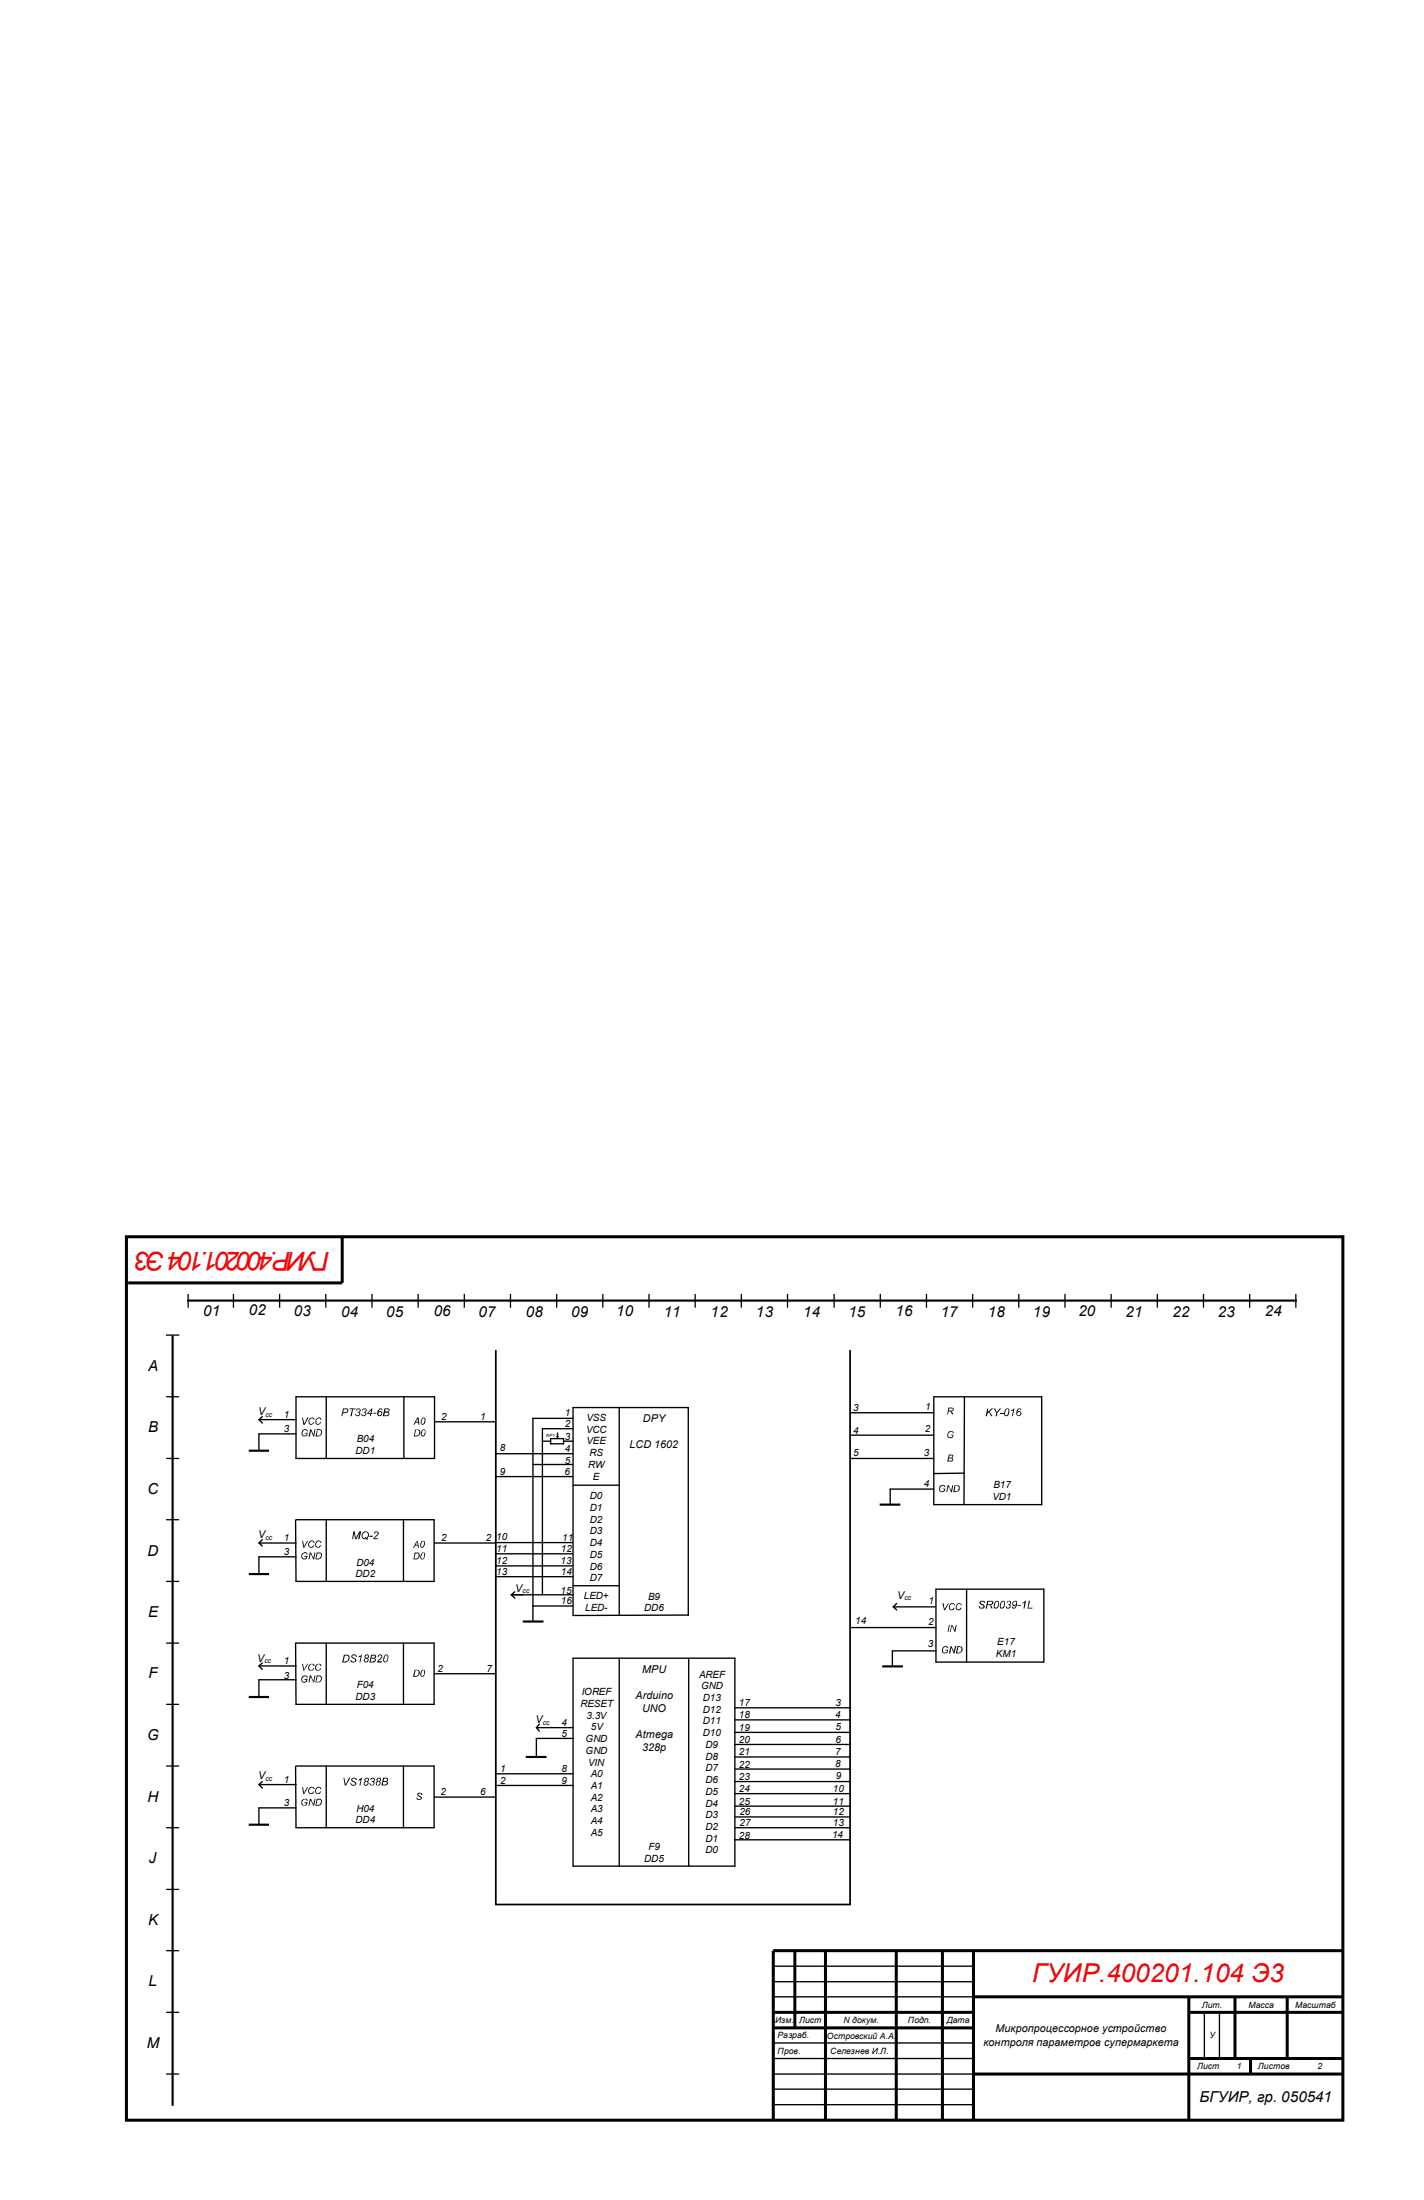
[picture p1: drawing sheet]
<svg xmlns="http://www.w3.org/2000/svg" width="140mm" height="216mm" viewBox="0 0 140 216" stroke-linecap="round" stroke-linejoin="round" font-family="sans-serif">
<g fill="none" stroke="#000" stroke-width=".3">
<path d="M12.4 121.4h119.3v86.7h-119.3zM33.6 121.4v4.5h-21M75.9 197.5h19.6M75.9 199h19.6M78 191.4v7.6M81 191.4v16.7M87.9 191.4v16.7M92.5 191.4v16.7M95.5 191.4v16.7M95.5 196h36.2M116.6 196v12.1M116.6 197.5h15.1"/>
<path d="M121.2 196v6M126.3 196v6M131.7 191.4h-55.8v16.7M95.5 203.5h36.2M116.6 202h15.1M122.7 202v1.5"/>
</g>
<g fill="none" stroke="#000" stroke-width=".13">
<path d="M16.3 137.1h1.2M16.3 131h1.2M18.5 127v1.3M22.9 127v1.3M25.4 139.3h3.6M25.7 139l-.3 .3 .3 .4M27.4 127v1.3M29 137.1h13.6v6h-13.6zM32 127v1.3M32 137.1v6M36.5 127v1.3M39.6 137.1v6"/>
<path d="M41 127v1.3M42.6 139.5h6M45.6 127v1.3M50.1 127v1.3M54.6 127v1.3M56.2 139.2h-3.9v19.9M59.1 127v1.3M60.7 138.1v20.4M63.7 127v1.3M68.2 127v1.3M72.7 127v1.3M77.3 127v1.3"/>
<path d="M81.8 127v1.3M83.4 138.6h8.2M86.4 127v1.3M90.9 127v1.3M91.6 137.1v10.6h10.6v-10.6h-10.5M94.6 137.1v10.6M95.4 127v1.3M99.9 127v1.3M104.5 127v1.3M109 127v1.3M113.5 127v1.3M118.1 127v1.3"/>
<path d="M122.6 127v1.3M127.1 127v1.3M16.3 149.1h1.2M16.3 143.1h1.2M16.3 155.2h1.2M25.4 151.4h3.6M25.7 151.1l-.3 .3 .3 .3M29 149.1h13.6v6.1h-13.6v-6M29 140.7h-3.6v1.7M29 152.8h-3.6v1.7M32 149.1v6.1M39.6 149.1v6.1"/>
<path d="M42.6 151.4h6M48.6 142.7h7.6M48.6 144.9h7.6M48.6 151.4h7.6M48.6 152.5h7.6M48.6 153.7h7.6M48.6 154.7h7.6M50.2 156.5h6M50.5 156.2l-.3 .3 .3 .3M52.3 143.7h3.9M52.3 157.6h3.9M53.2 141.4h.8"/>
<path d="M54 141.2h1.3v.5h-1.3zM54.7 140.6v.5M55.3 141.4h.9M56.2 140.2h-3v16.3M56.2 155.6h4.5M56.2 145.8h4.5M67.5 158.5h-11.3v-20.4h11.3v20.4M83.4 143.1h8.2M83.4 140.8h8.2M83.4 159.7h8.4M87.6 157.7h4.1M88 157.4l-.4 .3 .4 .3"/>
<path d="M91.6 146.1h-4.3v1.6M91.8 156h10.6v7.1h-10.6zM94.6 144.6h-2.9M94.8 156v7.1M16.3 179.4h1.2M16.3 167.3h1.2M16.3 173.3h1.2M16.3 161.2h1.2M25.4 175.1h3.6M25.4 163.5h3.6M25.7 174.8l-.3 .3 .3 .4M25.7 163.2l-.3 .3 .3 .3"/>
<path d="M29 161.2v6.1h13.6v-6.1h-13.6M29 173.3h13.6v6.1h-13.6v-6M29 164.8h-3.6v1.7M29 177.4h-3.6v1.7M32 161.2v6.1M32 173.3v6.1M39.6 161.2v6.1M39.6 173.3v6.1M42.6 176.4h6M42.6 164.3h6M48.7 174.1h7.5M48.7 175.2h7.5"/>
<path d="M52.6 169.5h3.6M52.9 169.2l-.3 .3 .3 .4M56.2 162.7h15.9v20.4h-15.9zM56.3 170.6h-3.7v1.7M60.7 162.7v20.5M67.6 162.7v20.4M72.1 167.6h11.3M72.1 168.8h11.3M72.1 170h11.3M72.1 171.2h11.3M72.1 172.4h11.3M72.1 173.6h11.3"/>
<path d="M72.1 174.8h11.3M72.1 176h11.3M72.1 177.2h11.3M72.1 179.4h11.3M72.1 178.3h11.3M91.8 162h-4.3v1.5M16.3 197.5h1.2M16.3 185.4h1.2M16.3 191.4h1.2M72.1 180.6h11.2M75.9 193h19.6M75.9 194.5h19.6"/>
<path d="M75.9 196h19.6M118.2 197.5v4.5M119.6 197.5v4.5M16.3 203.5h1.2M75.9 202h19.6M75.9 203.5h19.6M75.9 205h19.6M75.9 206.5h19.6M75.9 200.5h19.6"/>
</g>
<path d="M16.9 131.1v75.4M18.5 127.6h108.6M24.5 154.5h1.8M24.5 142.4h1.8M51.4 159.1h1.8M86.4 147.7h1.8M24.5 179.1h1.8M24.5 166.5h1.8M51.7 172.4h1.8M86.7 163.5h1.8" fill="none" stroke="#000" stroke-width=".21"/>
<path d="M48.6 132.5v54.4h34.8v-54.4M52.3 157.6h.1M52.3 143.7h.1M53.2 156.5h.1M53.2 141.4h.1" fill="none" stroke="#000" stroke-width=".17"/>
<g fill="#000">
<path d="M36.7 138.6h.2v.1h-.3zM98.1 138.6h.3v.1h-.3zM36.3 150.7h.3l-.1 .1h-.3zM36.8 150.3a.22 .22 0 0 1 .3 .1 .22 .22 0 0 1-.1 .3l-.3 .3h.4h-.5l.4-.4a.13 .13 0 0 0 0-.2 .13 .13 0 0 0-.2 0l-.1 .1zM93 140.5a.3 .3 0 0 1 .6 .1l-.1 .1a.27 .27 0 0 0-.5-.1 .27 .27 0 0 0 .1 .4h.3v-.2h-.1h.3l-.1 .3a.34 .34 0 0 1-.5-.1 .34 .34 0 0 1 0-.5zM99.9 157.5h.3l-.1 .1h-.3zM41 176a.29 .29 0 0 1 .4 .1h-.1v-.1l-.2 .1a.11 .11 0 0 0-.1 .1 .11 .11 0 0 0 .2 0l.1 .1a.19 .19 0 0 1 .1 .2 .19 .19 0 0 1-.2 .2h-.1a.22 .22 0 0 1-.2-.3 .15 .15 0 0 0 .2 .2 .15 .15 0 0 0 .1-.2l-.1-.1a.18 .18 0 0 1-.1-.3z"/>
<path d="M29.6 139.1h.1l.1 .6 .3-.6h.2l-.4 .7h-.1zM30.4 139.2l.3-.1 .2 .2h-.1a.26 .26 0 0 0-.4 .1 .26 .26 0 0 0 .2 .3l.2-.1a.3 .3 0 0 1-.4 .2 .3 .3 0 0 1-.1-.4zM31 139.2l.4-.1 .1 .2h-.1a.26 .26 0 0 0-.4 .1 .26 .26 0 0 0 .3 .3l.2-.1a.28 .28 0 0 1-.3 .2 .28 .28 0 0 1-.3-.3z"/>
<path d="M33.7 138.2h.3a.24 .24 0 0 1 .2 .3 .24 .24 0 0 1-.4 .2h-.1l-.1 .3h-.1zM33.7 138.3v.3h.1a.19 .19 0 0 0 .2-.1 .19 .19 0 0 0 0-.2zM34.3 138.2h.6v.1h-.3l-.1 .7h-.1l.1-.7h-.2zM35 138.3a.21 .21 0 0 1 .3 0 .21 .21 0 0 1 0 .3 .24 .24 0 0 1-.1 .4 .24 .24 0 0 1-.4-.2h.1a.15 .15 0 0 0 .2 .1 .16 .16 0 0 0 .1-.3h-.1a.14 .14 0 0 0 .2-.1 .14 .14 0 0 0-.1-.2 .14 .14 0 0 0-.2 .1h-.1zM35.6 138.3a.21 .21 0 0 1 .3 0 .21 .21 0 0 1 0 .3 .24 .24 0 0 1-.1 .4 .24 .24 0 0 1-.4-.2h.1a.15 .15 0 0 0 .2 .1 .15 .15 0 0 0 .1-.1 .15 .15 0 0 0-.1-.2 .14 .14 0 0 0 .2-.1 .14 .14 0 0 0-.1-.2 .14 .14 0 0 0-.2 .1h-.1zM36.4 138.2h.1l-.1 .5 .1 .1h-.1v.2h-.1v-.2h-.3v-.1zM36.4 138.4l-.3 .3h.3z"/>
<path d="M37.2 138.2l.3 .1v.1a.18 .18 0 0 0-.3-.1 .18 .18 0 0 0-.1 .2 .26 .26 0 0 1 .4 .2 .26 .26 0 0 1-.2 .3 .26 .26 0 0 1-.3-.3zM37.1 138.7a.16 .16 0 0 0 .3 0 .16 .16 0 0 0-.3 0zM37.7 138.2h.3a.17 .17 0 0 1 .2 .2 .17 .17 0 0 1-.1 .2 .22 .22 0 0 1 .1 .2 .22 .22 0 0 1-.3 .2h-.4zM37.8 138.3v.2h.3v-.1v-.1zM37.8 138.6l-.1 .3h.3a.13 .13 0 0 0 .1-.1 .13 .13 0 0 0-.1-.2z"/>
<path d="M40.9 139.1h.2v.7l-.1-.2h-.2l-.2 .2zM41 139.2l-.2 .3h.2zM41.4 139.2a.21 .21 0 0 1 .3 0 .21 .21 0 0 1 0 .3l-.1 .3a.3 .3 0 0 1-.4-.2 .3 .3 0 0 1 .2-.4zM41.5 139.2l-.1 .1a.26 .26 0 0 0-.1 .2 .26 .26 0 0 0 .2 .2 .39 .39 0 0 0 .1-.5z"/>
<path d="M93 138.1h.3a.19 .19 0 0 1 .3 .2 .19 .19 0 0 1-.3 .2l.2 .3h-.1a.29 .29 0 0 0-.4-.3v.3h-.1zM93.1 138.2v.2h.2a.11 .11 0 0 0 .2 0 .14 .14 0 0 0-.2-.2z"/>
<path d="M96.9 138.2v.4l.4-.4h.2l-.4 .3 .3 .5h-.2l-.2-.4-.1 .1-.1 .3h-.1zM97.5 138.2h.1l.2 .4 .3-.4h.1l-.4 .5v.3h-.1v-.3z"/>
<path d="M98.6 138.3a.24 .24 0 0 1 .4 0 .24 .24 0 0 1 0 .3 .27 .27 0 0 1-.1 .4 .27 .27 0 0 1-.4-.2zM98.7 138.3l-.1 .4 .1 .2a.43 .43 0 0 0 .2-.6zM99.2 138.4l.3-.2-.1 .8h-.1l.1-.6-.2 .1zM99.8 138.3a.21 .21 0 0 1 .2-.1 .21 .21 0 0 1 .2 .2l-.1-.1a.21 .21 0 0 0-.3 .2 .26 .26 0 0 1 .4 .2 .26 .26 0 0 1-.2 .3 .26 .26 0 0 1-.3-.3zM99.8 138.7a.2 .2 0 0 0 .4 0 .2 .2 0 0 0-.4 0z"/>
<path d="M29.6 151.2h.1l.1 .6 .3-.6h.1l-.4 .7zM30.4 151.3l.2-.1 .3 .2h-.1l-.1-.1a.26 .26 0 0 0-.4 .2 .26 .26 0 0 0 .3 .3l.2-.2a.31 .31 0 0 1-.5 .2 .31 .31 0 0 1 .1-.5zM31.1 151.2h.3l.1 .2-.1-.1a.26 .26 0 0 0-.4 .2 .26 .26 0 0 0 .3 .3l.2-.2a.31 .31 0 0 1-.5 .2 .31 .31 0 0 1 0-.5z"/>
<path d="M29.7 152.4a.3 .3 0 0 1 .2-.1 .3 .3 0 0 1 .3 .2l-.1 .1a.27 .27 0 0 0-.4-.1 .27 .27 0 0 0 0 .4h.3l.1-.1h-.3l.1-.1h.3l-.1 .3a.33 .33 0 0 1-.5-.1 .33 .33 0 0 1 .1-.5zM30.4 152.4h.1l.2 .5 .2-.5-.1 .6h-.1l-.2-.6-.1 .6h-.1zM31.1 152.4h.2a.34 .34 0 0 1 .3 .3 .34 .34 0 0 1-.3 .3h-.4zM31.2 152.4l-.2 .6a.3 .3 0 0 0 .4-.2 .3 .3 0 0 0-.1-.4z"/>
<path d="M29.8 140.3a.35 .35 0 0 1 .4 .2h-.1a.26 .26 0 0 0-.4 0 .26 .26 0 0 0 .3 .4l.1-.1v-.1l-.2-.1h.3l-.1 .3a.35 .35 0 0 1-.5 0 .35 .35 0 0 1 .1-.5zM30.4 140.3h.1l.3 .5 .1-.5-.1 .7h-.1l-.2-.6-.1 .6h-.1zM31.1 140.3h.2a.37 .37 0 0 1 .3 .4 .37 .37 0 0 1-.4 .3h-.3zM31.2 140.3l-.1 .6a.31 .31 0 0 0 .4-.2 .31 .31 0 0 0-.2-.4z"/>
<path d="M34.7 150.3h.1l.1 .7 .4-.7h.1l-.1 .7h-.2l.2-.6-.3 .6h-.2v-.6l-.2 .6h-.1zM35.6 150.4a.38 .38 0 0 1 .6 .1 .38 .38 0 0 1-.2 .5l.1 .1-.2-.1a.38 .38 0 0 1-.4-.2 .38 .38 0 0 1 .1-.4zM35.7 150.4a.29 .29 0 0 0-.2 .4 .29 .29 0 0 0 .4 .2l-.1-.1h.1a.25 .25 0 0 0 .2-.4 .25 .25 0 0 0-.4-.1z"/>
<path d="M40.9 151.2h.1l.1 .7h-.1v-.2h-.3l-.2 .2zM40.9 151.3l-.1 .3h.2zM41.4 151.3a.24 .24 0 0 1 .3 0 .24 .24 0 0 1 0 .3l-.2 .3a.3 .3 0 0 1-.3-.2 .3 .3 0 0 1 .1-.4zM41.4 151.3a.26 .26 0 0 0-.1 .3 .26 .26 0 0 0 .2 .2 .39 .39 0 0 0 0-.5z"/>
<path d="M40.7 152.4h.2a.34 .34 0 0 1 .3 .3 .34 .34 0 0 1-.4 .3h-.2zM40.8 152.4l-.2 .6a.31 .31 0 0 0 .4-.2 .31 .31 0 0 0 0-.4zM41.4 152.4a.18 .18 0 0 1 .2 0 .18 .18 0 0 1 .1 .2v.2a.24 .24 0 0 1-.2 .2 .24 .24 0 0 1-.2 0l-.1-.3zM41.4 152.4v.1a.33 .33 0 0 0 0 .5h.1a.44 .44 0 0 0 0-.6z"/>
<path d="M40.7 140.3h.2a.34 .34 0 0 1 .3 .4 .34 .34 0 0 1-.3 .3h-.3zM40.8 140.3l-.1 .6a.3 .3 0 0 0 .4-.2 .3 .3 0 0 0-.2-.4zM41.4 140.4a.19 .19 0 0 1 .2-.1 .19 .19 0 0 1 .1 .2 .3 .3 0 0 1 0 .4 .3 .3 0 0 1-.3 0l-.1-.2zM41.5 140.3v.1a.32 .32 0 0 0 0 .5 .32 .32 0 0 0 .1-.6z"/>
<path d="M92.2 145.8a.29 .29 0 0 1 .3-.1 .29 .29 0 0 1 .3 .2l-.1 .1a.27 .27 0 0 0-.5-.1 .27 .27 0 0 0 .1 .4h.3v-.2h-.1h.3l-.1 .2a.34 .34 0 0 1-.5 0 .34 .34 0 0 1 0-.5zM93 145.8h.1l.2 .5 .1-.5h.1l-.1 .6h-.1l-.3-.6-.1 .6h-.1zM93.6 145.8h.3a.34 .34 0 0 1 .3 .3 .34 .34 0 0 1-.4 .3h-.3zM93.7 145.8l-.1 .5a.29 .29 0 0 0 .4-.1 .29 .29 0 0 0-.1-.4z"/>
<path d="M92.5 157.4h.1l.1 .5 .3-.5h.1l-.4 .6h-.1zM93.2 157.4l.2-.1 .3 .2-.1 .1v-.1a.25 .25 0 0 0-.4 .1 .25 .25 0 0 0 .2 .3l.2-.1a.28 .28 0 0 1-.3 .2 .28 .28 0 0 1-.2-.3zM93.9 157.4l.2-.1 .3 .2-.1 .1v-.1a.25 .25 0 0 0-.4 .1 .25 .25 0 0 0 .2 .3l.2-.1a.28 .28 0 0 1-.3 .2 .28 .28 0 0 1-.2-.3z"/>
<path d="M93.1 142.7h.3a.17 .17 0 0 1 .1 .2 .17 .17 0 0 1-.1 .2 .18 .18 0 0 1 .1 .2 .18 .18 0 0 1-.2 .1h-.4zM93.2 142.8l-.1 .2h.3v-.2zM93.1 143.1l-.1 .2h.3a.11 .11 0 0 0 .1-.1 .11 .11 0 0 0-.1-.1z"/>
<path d="M96.2 157.1a.31 .31 0 0 1 .4 .2l-.1-.1a.16 .16 0 0 0-.2 0 .16 .16 0 0 0-.1 .1l.2 .1a.22 .22 0 0 1 .2 .3 .22 .22 0 0 1-.3 .2 .23 .23 0 0 1-.3-.3h.1a.2 .2 0 0 0 .2 .2 .2 .2 0 0 0 .2-.2l-.2-.1a.24 .24 0 0 1-.1-.4zM96.9 157.1h.3a.2 .2 0 0 1 .2 .1 .2 .2 0 0 1-.1 .3h-.1l.2 .4h-.1l-.1-.3-.2-.1h-.1l-.1 .4h-.1zM96.9 157.2v.2a.29 .29 0 0 0 .4-.2zM97.7 157.1a.24 .24 0 0 1 .3 .1 .24 .24 0 0 1 0 .3 .28 .28 0 0 1-.1 .3 .28 .28 0 0 1-.4-.1v-.2zM97.7 157.2a.38 .38 0 0 0 0 .6 .4 .4 0 0 0 .2-.6zM98.3 157.1a.24 .24 0 0 1 .3 .1 .24 .24 0 0 1 0 .3 .28 .28 0 0 1-.1 .3 .28 .28 0 0 1-.4-.1zM98.3 157.2a.38 .38 0 0 0 0 .6 .4 .4 0 0 0 .2-.6zM98.8 157.1a.21 .21 0 0 1 .4 .1 .21 .21 0 0 1-.1 .3 .23 .23 0 0 1-.1 .4 .23 .23 0 0 1-.3-.3h.1a.15 .15 0 0 0 .1 .2 .15 .15 0 0 0 .2-.2 .15 .15 0 0 0-.2-.1v-.1a.15 .15 0 0 0 .2-.1 .15 .15 0 0 0-.2-.1l-.1 .1zM99.5 157.1h.2a.44 .44 0 0 1 .1 .5 .44 .44 0 0 1-.4 .3l-.1-.2 .1-.1v.2h.1l.2-.3a.18 .18 0 0 1-.3 .1 .18 .18 0 0 1-.1-.2zM99.4 157.3a.17 .17 0 0 0 .3 0 .17 .17 0 0 0-.3 0z"/>
<path d="M100.3 157.3l.4-.2-.2 .8h-.1l.1-.6-.2 .1zM100.9 157.1h.1l-.1 .7h.4v.1h-.5z"/>
<path d="M29.6 163.3h.1l.1 .6 .3-.6h.1l-.4 .7zM30.4 163.4l.3-.1 .2 .2-.2-.1a.27 .27 0 0 0-.4 .2 .27 .27 0 0 0 .3 .3l.1-.2h.1a.31 .31 0 0 1-.3 .3 .31 .31 0 0 1-.3-.3zM31 163.4l.4-.1 .1 .2-.1-.1a.27 .27 0 0 0-.4 .2 .27 .27 0 0 0 .3 .3l.1-.2h.1a.32 .32 0 0 1-.5 .2 .32 .32 0 0 1 0-.5z"/>
<path d="M29.6 175.4h.1l.1 .6 .3-.6h.1l-.4 .7zM30.4 175.5l.2-.2 .3 .3h-.1l-.1-.1a.25 .25 0 0 0-.4 .1 .25 .25 0 0 0 .3 .4l.2-.2a.31 .31 0 0 1-.5 .2 .31 .31 0 0 1 .1-.5zM31.1 175.4h.3l.1 .2-.1-.1a.25 .25 0 0 0-.4 .1 .25 .25 0 0 0 .3 .4l.2-.2a.31 .31 0 0 1-.5 .2 .31 .31 0 0 1 0-.5z"/>
<path d="M29.7 164.5a.29 .29 0 0 1 .3-.1 .29 .29 0 0 1 .2 .2h-.1a.25 .25 0 0 0-.4 .1 .25 .25 0 0 0 .2 .3l.2-.2h-.3h.1h.3l-.1 .3a.34 .34 0 0 1-.5-.1 .34 .34 0 0 1 .1-.5zM30.4 164.4h.1l.2 .6 .2-.6-.1 .7h-.1l-.2-.6-.1 .6h-.1zM31.1 164.4h.2a.34 .34 0 0 1 .3 .4 .34 .34 0 0 1-.4 .3h-.3zM31.2 164.5l-.2 .6a.3 .3 0 0 0 .4-.2 .3 .3 0 0 0-.1-.4z"/>
<path d="M29.7 176.6a.3 .3 0 0 1 .3-.1 .3 .3 0 0 1 .2 .2h-.1a.26 .26 0 0 0-.4 0 .26 .26 0 0 0 0 .4h.2l.2-.1h-.3l.1-.1h.3l-.1 .2a.33 .33 0 0 1-.5 0 .33 .33 0 0 1 .1-.5zM30.4 176.5h.1l.2 .6 .2-.6-.1 .7h-.1l-.2-.6-.1 .6h-.1zM31.1 176.5h.2a.34 .34 0 0 1 .3 .4 .34 .34 0 0 1-.3 .3h-.4zM31.2 176.6l-.2 .5a.3 .3 0 0 0 .4-.1 .3 .3 0 0 0-.1-.4z"/>
<path d="M33.7 162.4h.3a.36 .36 0 0 1 .3 .3 .36 .36 0 0 1-.3 .4l-.4 .1zM33.8 162.5l-.1 .6a.34 .34 0 0 0 .4-.2 .34 .34 0 0 0-.1-.4zM34.5 162.4a.29 .29 0 0 1 .3 0 .29 .29 0 0 1 .2 .2l-.2-.2a.14 .14 0 0 0-.2 .1 .14 .14 0 0 0 0 .1l.2 .2a.21 .21 0 0 1 .2 .2 .21 .21 0 0 1-.3 .2 .23 .23 0 0 1-.3-.3h.1a.17 .17 0 0 0 .2 .2 .17 .17 0 0 0 .1-.3h-.2a.19 .19 0 0 1-.1-.2 .19 .19 0 0 1 0-.2zM35.2 162.6l.3-.3-.2 .9 .1-.6h-.2zM35.8 162.4a.21 .21 0 0 1 .3 0 .21 .21 0 0 1 0 .3 .23 .23 0 0 1 0 .4 .23 .23 0 0 1-.3 0 .23 .23 0 0 1 .1-.4l-.1-.1zM35.9 162.6a.12 .12 0 0 0 .2 0 .12 .12 0 0 0-.2 0zM35.8 162.9a.16 .16 0 0 0 .3 0 .16 .16 0 0 0-.3 0zM36.4 162.4h.3a.18 .18 0 0 1 .2 .1 .18 .18 0 0 1-.2 .2 .22 .22 0 0 1 .2 .3 .22 .22 0 0 1-.3 .2h-.4zM36.5 162.5l-.1 .2 .4-.1v-.1zM36.4 162.8v.3l.3-.1a.13 .13 0 0 0 .1-.1 .13 .13 0 0 0-.1-.1zM37.1 162.4a.23 .23 0 0 1 .4 0 .23 .23 0 0 1-.1 .4l-.3 .2h.4l-.1 .2h-.4l.3-.4a.17 .17 0 0 0 .1-.2 .17 .17 0 0 0-.2-.2l-.2 .2zM37.7 162.5a.23 .23 0 0 1 .4-.1 .23 .23 0 0 1 0 .3l-.1 .3a.26 .26 0 0 1-.4 .1 .26 .26 0 0 1 0-.4zM37.8 162.5l-.1 .4v.2a.38 .38 0 0 0 .2-.7z"/>
<path d="M33.7 174.5h.1l.1 .6 .3-.6h.2l-.4 .7h-.2zM34.5 174.5a.31 .31 0 0 1 .5 .2h-.1a.15 .15 0 0 0-.2-.2 .15 .15 0 0 0-.1 .2l.2 .1a.24 .24 0 0 1 .2 .3 .24 .24 0 0 1-.3 .2l-.3-.2v-.1h.1a.17 .17 0 0 0 .1 .2 .18 .18 0 0 0 .2-.3 .26 .26 0 0 1-.3-.4zM35.2 174.7l.3-.2-.2 .7 .1-.5-.2 .1zM35.8 174.5h.1a.2 .2 0 0 1 .3 .1 .2 .2 0 0 1-.1 .2 .24 .24 0 0 1 0 .4 .24 .24 0 0 1-.4-.1 .24 .24 0 0 1 .2-.3l-.2-.1zM35.9 174.7a.12 .12 0 0 0 .2 0 .12 .12 0 0 0-.2 0zM35.8 175a.16 .16 0 0 0 .3 0 .16 .16 0 0 0-.3 0zM36.4 174.5a.21 .21 0 0 1 .3 0 .21 .21 0 0 1 0 .3v.1a.25 .25 0 0 1-.1 .3 .25 .25 0 0 1-.4-.2h.1a.16 .16 0 0 0 .2 .2 .16 .16 0 0 0 .1-.1 .16 .16 0 0 0-.1-.2v-.1a.14 .14 0 0 0 .2-.1 .14 .14 0 0 0-.1-.2 .14 .14 0 0 0-.2 .2h-.1zM37 174.5a.2 .2 0 0 1 .3 0 .2 .2 0 0 1 0 .3 .23 .23 0 0 1 0 .3 .23 .23 0 0 1-.3 .1 .23 .23 0 0 1-.1-.4h.1l-.1-.1zM37 174.7a.15 .15 0 0 0 .3 0 .15 .15 0 0 0-.3 0zM37 175a.16 .16 0 0 0 .3 0 .16 .16 0 0 0-.3 0zM37.6 174.5h.3a.19 .19 0 0 1 .2 .1 .19 .19 0 0 1-.2 .2 .2 .2 0 0 1 .1 .3 .2 .2 0 0 1-.2 .1h-.4zM37.7 174.5l-.1 .3h.3a.11 .11 0 0 0 .1-.2 .11 .11 0 0 0-.2-.1zM37.6 174.9l-.1 .2h.4v-.2z"/>
<path d="M40.7 163.9h.2a.34 .34 0 0 1 .3 .3 .34 .34 0 0 1-.4 .3h-.3zM40.8 163.9l-.2 .6a.3 .3 0 0 0 .4-.2 .3 .3 0 0 0-.1-.4zM41.4 163.9a.23 .23 0 0 1 .3 .1 .23 .23 0 0 1 0 .3 .24 .24 0 0 1-.2 .2 .24 .24 0 0 1-.2 0l-.1-.3zM41.4 164a.33 .33 0 0 0 0 .5l.1-.1a.3 .3 0 0 0 0-.5z"/>
<path d="M92.6 161.6a.31 .31 0 0 1 .4 .2 .26 .26 0 0 0-.5 0 .26 .26 0 0 0 .3 .4l.1-.1v-.1l-.2-.1h.3v.3a.35 .35 0 0 1-.5 0 .35 .35 0 0 1 0-.5zM93.3 161.5l.3 .6 .1-.6h.1l-.2 .8-.3-.6-.1 .6h-.1zM93.9 161.5h.2a.37 .37 0 0 1 .3 .5 .37 .37 0 0 1-.4 .3h-.2zM94 161.6l-.1 .6a.31 .31 0 0 0 .4-.2 .31 .31 0 0 0-.1-.4z"/>
<path d="M93.1 159.5h.1l-.2 .6zM93.3 159.5h.1l.3 .5 .1-.5h.1l-.2 .6h-.1l-.2-.5-.1 .5h-.1z"/>
</g>
<path d="M54.6 141h.1v.1M54.7 141v.1" fill="none" stroke="#000" stroke-width=".1"/>
<g font-size="2.5" fill="#f00">
<text x="32.3" y="122.9" transform="rotate(-180 32.3 122.9)">ГУИР.400201.104 Э3</text>
<text x="101.3" y="194.5">ГУИР.400201.104 Э3</text>
</g>
<g font-size="1.5">
<text x="19.9" y="129.2">01</text>
<text x="24.4" y="129.1">02</text>
<text x="28.8" y="129.1">03</text>
<text x="33.5" y="129.2">04</text>
<text x="37.9" y="129.2">05</text>
<text x="42.5" y="129.2">06</text>
<text x="46.9" y="129.2">07</text>
<text x="51.6" y="129.2">08</text>
<text x="56" y="129.2">09</text>
<text x="60.5" y="129.2">10</text>
<text x="65.1" y="129.2">11</text>
<text x="69.7" y="129.2">12</text>
<text x="74.2" y="129.2">13</text>
<text x="78.8" y="129.2">14</text>
<text x="83.2" y="129.2">15</text>
<text x="87.8" y="129.2">16</text>
<text x="92.3" y="129.2">17</text>
<text x="96.9" y="129.2">18</text>
<text x="101.3" y="129.2">19</text>
<text x="105.8" y="129.2">20</text>
<text x="110.4" y="129.2">21</text>
<text x="115" y="129.2">22</text>
<text x="119.5" y="129.2">23</text>
<text x="124.1" y="129.1">24</text>
<text x="14.5" y="134.5">A</text>
<text x="14.5" y="140.5">B</text>
<text x="14.5" y="146.6">C</text>
<text x="14.5" y="152.7">D</text>
<text x="14.5" y="158.7">E</text>
<text x="14.6" y="164.7">F</text>
<text x="14.4" y="170.8">G</text>
<text x="14.5" y="176.8">H</text>
<text x="14.6" y="182.8">J</text>
<text x="14.5" y="188.9">K</text>
<text x="14.6" y="194.9">L</text>
<text x="14.4" y="201">M</text>
<text x="117.7" y="206.3">БГУИР, гр. 050541</text>
</g>
<g font-size="1.1">
<text x="25.3" y="138.9">V</text>
<text x="61.8" y="142.1">LCD 1602</text>
<text x="63.1" y="139.5">DPY</text>
<text x="25.3" y="151">V</text>
<text x="50.5" y="156.2">V</text>
<text x="88" y="156.9">V</text>
<text x="25.2" y="163.1">V</text>
<text x="62.4" y="166.7">Arduino</text>
<text x="63" y="164.2">MPU</text>
<text x="63" y="168">UNO</text>
<text x="52.5" y="169.1">V</text>
<text x="62.4" y="170.6">Atmega</text>
<text x="63" y="171.8">328p</text>
<text x="25.3" y="174.6">V</text>
<text x="96.5" y="200.7">контроля параметров супермаркета</text>
<text x="97.7" y="199.4">Микропроцессорное устройство</text>
</g>
<g font-size="1">
<text x="27.9" y="140.5">3</text>
<text x="27.9" y="139.2">1</text>
<text x="34.9" y="142.7">DD1</text>
<text x="35" y="141.5">B04</text>
<text x="43.3" y="139.3">2</text>
<text x="47.1" y="139.3">1</text>
<text x="49" y="142.4">8</text>
<text x="55.4" y="139">1</text>
<text x="55.4" y="140">2</text>
<text x="55.4" y="141.3">3</text>
<text x="55.4" y="142.5">4</text>
<text x="55.4" y="143.6">5</text>
<text x="57.5" y="140.6">VCC</text>
<text x="57.5" y="139.5">VSS</text>
<text x="57.5" y="141.7">VEE</text>
<text x="57.8" y="142.9">RS</text>
<text x="83.7" y="138.4">3</text>
<text x="83.7" y="140.7">4</text>
<text x="83.7" y="142.9">5</text>
<text x="90.6" y="142.9">3</text>
<text x="90.7" y="140.5">2</text>
<text x="90.8" y="138.4">1</text>
<text x="49" y="144.7">9</text>
<text x="55.4" y="144.7">6</text>
<text x="57.7" y="144.1">RW</text>
<text x="57.9" y="147.1">D0</text>
<text x="57.9" y="148.3">D1</text>
<text x="57.9" y="149.4">D2</text>
<text x="58.2" y="145.2">E</text>
<text x="90.6" y="146">4</text>
<text x="97.4" y="147.2">VD1</text>
<text x="97.5" y="146.1">B17</text>
<text x="27.9" y="151.3">1</text>
<text x="27.9" y="152.6">3</text>
<text x="34.9" y="154.8">DD2</text>
<text x="35" y="153.6">D04</text>
<text x="43.3" y="151.3">2</text>
<text x="47.7" y="151.3">2</text>
<text x="48.7" y="151.1">10</text>
<text x="48.7" y="152.3">11</text>
<text x="48.7" y="153.5">12</text>
<text x="48.7" y="154.5">13</text>
<text x="55" y="153.5">13</text>
<text x="55" y="152.3">12</text>
<text x="55" y="154.6">14</text>
<text x="55.2" y="151.2">11</text>
<text x="57.9" y="150.6">D3</text>
<text x="57.9" y="151.7">D4</text>
<text x="57.9" y="152.9">D5</text>
<text x="57.9" y="154.1">D6</text>
<text x="57.9" y="155.2">D7</text>
<text x="55" y="156.4">15</text>
<text x="55" y="157.4">16</text>
<text x="57.3" y="156.9">LED+</text>
<text x="57.4" y="158.1">LED-</text>
<text x="63.2" y="158.1">DD6</text>
<text x="63.6" y="157">B9</text>
<text x="83.9" y="159.4">14</text>
<text x="91" y="161.7">3</text>
<text x="91.1" y="159.5">2</text>
<text x="91.1" y="157.4">1</text>
<text x="97.8" y="161.5">E17</text>
<text x="27.9" y="164.7">3</text>
<text x="27.9" y="163.3">1</text>
<text x="34.9" y="166.8">DD3</text>
<text x="35" y="165.7">F04</text>
<text x="42.9" y="164.1">2</text>
<text x="47.7" y="164">7</text>
<text x="56.9" y="167.5">RESET</text>
<text x="57.1" y="166.3">IOREF</text>
<text x="68.6" y="164.6">AREF</text>
<text x="68.8" y="165.8">GND</text>
<text x="69" y="166.9">D13</text>
<text x="72.5" y="167.4">17</text>
<text x="82" y="167.4">3</text>
<text x="97.7" y="162.6">KM1</text>
<text x="49.1" y="173.9">1</text>
<text x="55.1" y="169.4">4</text>
<text x="55.1" y="170.4">5</text>
<text x="55.1" y="173.9">8</text>
<text x="57.4" y="171">GND</text>
<text x="57.4" y="172.1">GND</text>
<text x="57.5" y="168.7">3.3V</text>
<text x="57.7" y="173.3">VIN</text>
<text x="58" y="169.8">5V</text>
<text x="69" y="168.1">D12</text>
<text x="69" y="169.2">D11</text>
<text x="69" y="170.4">D10</text>
<text x="69.2" y="171.5">D9</text>
<text x="69.2" y="172.7">D8</text>
<text x="69.2" y="173.8">D7</text>
<text x="72.5" y="168.6">18</text>
<text x="72.5" y="169.8">19</text>
<text x="72.5" y="171">20</text>
<text x="72.5" y="172.3">21</text>
<text x="72.5" y="173.5">22</text>
<text x="81.9" y="168.6">4</text>
<text x="81.9" y="172.3">7</text>
<text x="81.9" y="173.4">8</text>
<text x="82" y="169.8">5</text>
<text x="82" y="171">6</text>
<text x="27.9" y="177.3">3</text>
<text x="27.9" y="175">1</text>
<text x="34.9" y="179">DD4</text>
<text x="35" y="177.8">H04</text>
<text x="43.2" y="176.2">2</text>
<text x="47.1" y="176.2">6</text>
<text x="49.1" y="175.1">2</text>
<text x="55.1" y="175.1">9</text>
<text x="58" y="174.4">A0</text>
<text x="58" y="175.6">A1</text>
<text x="58" y="176.7">A2</text>
<text x="58" y="177.9">A3</text>
<text x="58" y="179">A4</text>
<text x="69.2" y="175">D6</text>
<text x="69.2" y="176.1">D5</text>
<text x="69.2" y="177.3">D4</text>
<text x="69.2" y="178.4">D3</text>
<text x="69.2" y="179.6">D2</text>
<text x="72.5" y="174.7">23</text>
<text x="72.5" y="175.9">24</text>
<text x="72.5" y="177.1">25</text>
<text x="72.6" y="178.1">26</text>
<text x="72.6" y="179.2">27</text>
<text x="81.7" y="175.9">10</text>
<text x="81.7" y="177.1">11</text>
<text x="81.7" y="178.1">12</text>
<text x="81.7" y="179.2">13</text>
<text x="82" y="174.6">9</text>
<text x="58" y="180.2">A5</text>
<text x="63.2" y="182.8">DD5</text>
<text x="63.6" y="181.6">F9</text>
<text x="69.2" y="180.7">D1</text>
<text x="69.2" y="181.9">D0</text>
<text x="72.5" y="180.4">28</text>
<text x="81.6" y="180.3">14</text>
</g>
<g font-size=".8">
<text x="117.9" y="197">Лит.</text>
<text x="122.5" y="197">Масса</text>
<text x="127" y="197">Масштаб</text>
<text x="76" y="198.5">Изм. Лист</text>
<text x="76.3" y="200">Разраб.</text>
<text x="76.3" y="201.6">Пров.</text>
<text x="81.1" y="200.1">Островский А.А.</text>
<text x="81.5" y="201.6">Селезнев И.Л.</text>
<text x="82.8" y="198.5">N докум.</text>
<text x="89.1" y="198.5">Подп.</text>
<text x="92.9" y="198.5">Дата</text>
<text x="117.4" y="203">Лист</text>
<text x="118.7" y="200">У</text>
<text x="121.3" y="203">1</text>
<text x="123.4" y="203">Листов</text>
<text x="129.2" y="203">2</text>
</g>
<g font-size=".7">
<text x="26" y="139.1">cc</text>
<text x="26" y="151.1">cc</text>
<text x="51.3" y="156.3">cc</text>
<text x="88.7" y="157">cc</text>
<text x="26" y="163.2">cc</text>
<text x="53.3" y="169.3">cc</text>
<text x="26" y="174.8">cc</text>
</g>
<text font-size=".4" x="53.6" y="141">RP1</text>
</svg>
